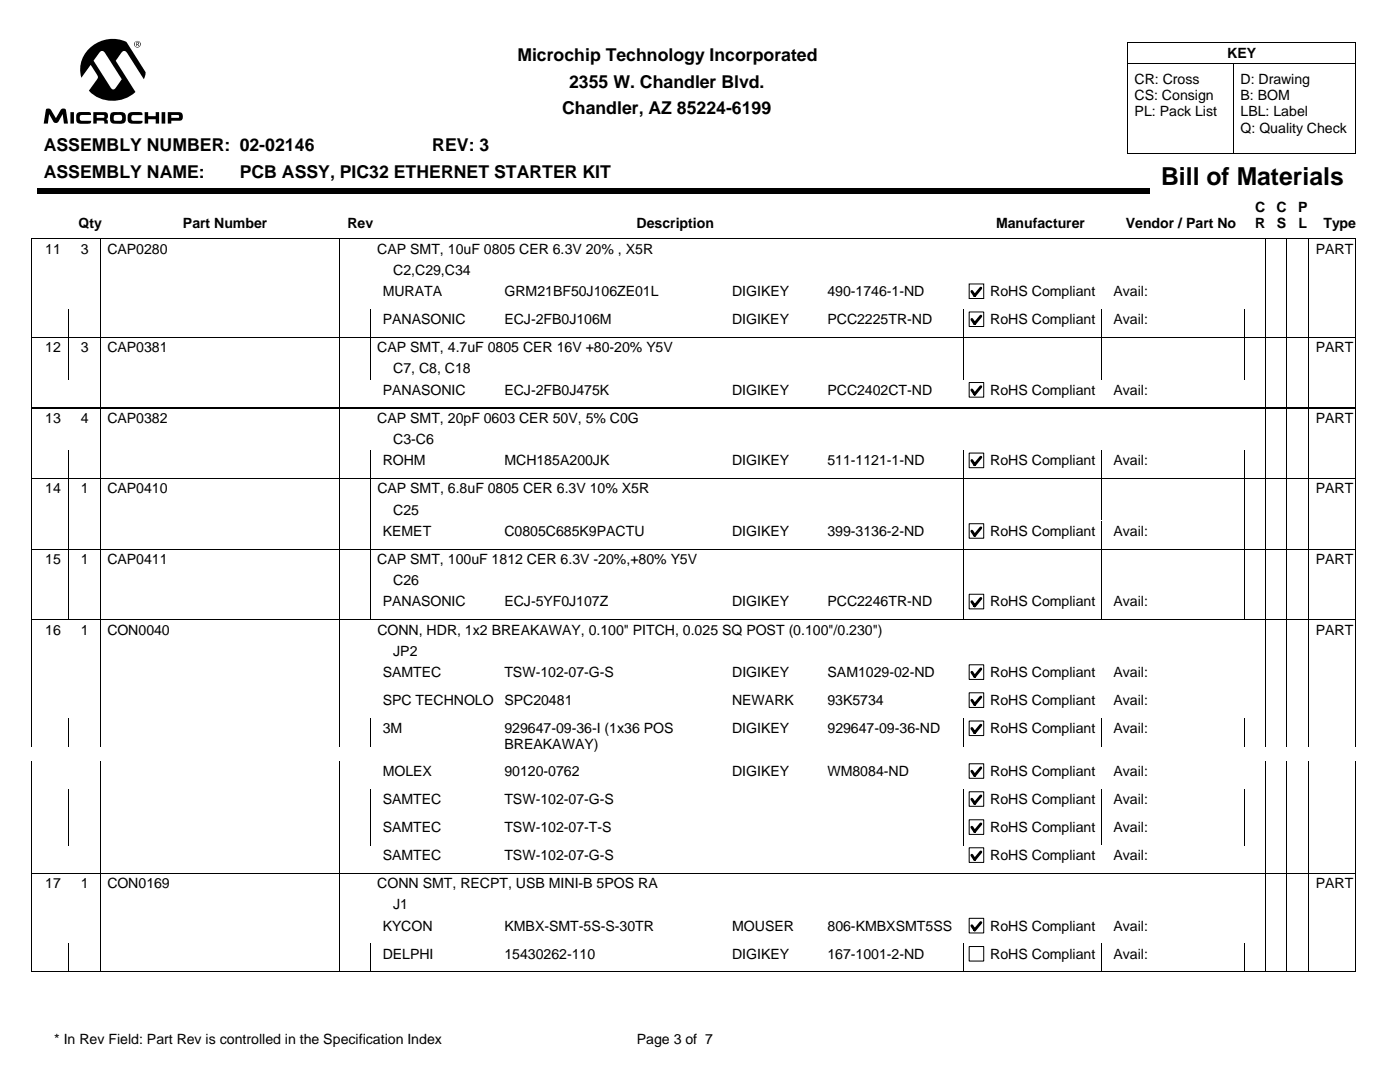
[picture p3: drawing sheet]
<svg xmlns="http://www.w3.org/2000/svg" width="279mm" height="216mm" viewBox="0 0 279 216" stroke-linecap="round" stroke-linejoin="round" font-family="sans-serif">
<g fill="#000">
<path d="M7.4 37.6h222v1.1h-222z"/>
<path d="M26.8 8.8a.66 .66 0 0 1 1.3 0 .66 .66 0 0 1-1.3 0zM33.5 22.4h2.1a.87 .87 0 0 1 .9 .7 .87 .87 0 0 1-.7 1h-1.6v.6h-.7zM32.3 22.4h.7v2.3h-.7zM18 9.5a6.7 6.7 0 0 1 7.2-1.1l3.9 6-.4 1.4-3.3-5.2a.63 .63 0 0 0-.6-.4 .63 .63 0 0 0-.6 .4l-1.1 1.5 3.9 6.3a6.7 6.7 0 0 1-9.3-.3l1.7-2.4 .2-.3-1.5-2.5-1.9 2.6a5.8 5.8 0 0 1 1.8-6zM28.9 22.4h.7v.8h1.5v-.8h.6v2.3h-.6v-.9h-1.5v.9h-.7zM25.7 22.6a3.7 3.7 0 0 1 2.5-.2l.1 .1 .1 .5h-1.8a.6 .6 0 0 0-.4 .5 .6 .6 0 0 0 .4 .6h1.8l-.1 .5-.9 .1a2.11 2.11 0 0 1-1.8-.4 2.22 2.22 0 0 1 .1-1.7zM22.3 22.5l.7-.1a2.94 2.94 0 0 1 1.9 .2l.2 .3a1.42 1.42 0 0 1-.6 1.7l-.8 .1a1.77 1.77 0 0 1-1.6-.4 1.9 1.9 0 0 1 .2-1.8zM18.6 22.4h2.4a.77 .77 0 0 1 .6 .6 .77 .77 0 0 1-.4 .8 .7 .7 0 0 1 .3 .9h-.7v-.5l-.2-.1h-1.3v.6h-.7zM15.4 22.6a4 4 0 0 1 2.4-.2l.3 .1 .1 .4h-1.8a.6 .6 0 0 0-.5 .6 .6 .6 0 0 0 .4 .6h1.9l-.2 .5-1.8 .1a.77 .77 0 0 1-1-.8v-1zM14.1 22.4h.7v2.3h-.7zM9.3 21.7h.5l.3 .1 1.1 1.8 .9-1.7a.61 .61 0 0 1 1.1 .1l.4 2.7h-.8l-.3-1.9-.8 1.5-.4 .2-.6-.1-.9-1.6-.3 1.9h-.8zM26.8 8.8a.6 .6 0 0 0 1.2 0 .6 .6 0 0 0-1.2 0zM34.2 22.9v.6h1.4a.31 .31 0 0 0 .2-.3 .31 .31 0 0 0-.3-.3zM19.9 10.4l-1.2 1.7 3.3 5.3a.58 .58 0 0 0 .5 .4 .58 .58 0 0 0 .6-.3l1.2-1.7-3.5-5.4-.4-.2zM22.9 23l-.2 .2 .1 .8 1.2 .1a.63 .63 0 0 0 .4-.6 .63 .63 0 0 0-.4-.6zM19.3 22.9v.6h1.3a.29 .29 0 0 0 .2-.3 .29 .29 0 0 0-.3-.3zM27.2 8.4l.5 .1v.2l-.2 .2 .3 .3h-.2l-.2-.3h-.1v.3h-.1zM27.3 8.5v.3l.3-.1v-.1z"/>
</g>
<path d="M225.1 12.7h45.5M225.1 8.5h45.5v22.2h-45.5M225.1 8.5v22.2M246.3 12.7v18M20.1 47.6v8.5M67.7 47.6v8.5M252.6 47.6v8.5M256.8 47.6v8.5M261.1 47.6v8.5M270.4 47.7l-264-.1v8.5M270.6 47.6v8.5" fill="none" stroke="#000" stroke-width=".2"/>
<path d="M193.4 56.7h2.9v2.9h-2.9z" fill="#fff"/>
<path d="M193.4 56.7h2.9v2.9h-2.9z" fill="none" stroke="#000" stroke-width=".2"/>
<path d="M195.7 57.5l-1.2 1.5-.5-.9" fill="none" stroke="#000" stroke-width=".56"/>
<path d="M197.4 56.1h22.4v4h-22.4z" fill="#fff"/>
<path d="M6.4 56.1v5.6M20.1 56.1v5.6M67.7 56.1v5.6M252.6 56.1v5.6M256.8 56.1v5.6M261.1 56.1v5.6M270.6 56.1v5.6" fill="none" stroke="#000" stroke-width=".2"/>
<path d="M193.4 62.3h2.9v2.9h-2.9z" fill="#fff"/>
<path d="M193.4 62.3h2.9v2.9h-2.9z" fill="none" stroke="#000" stroke-width=".2"/>
<path d="M195.7 63.1l-1.2 1.5-.5-.9" fill="none" stroke="#000" stroke-width=".56"/>
<path d="M197.4 61.7h22.4v4h-22.4z" fill="#fff"/>
<g fill="none" stroke="#000" stroke-width=".2">
<path d="M6.3 67.3h264.1M6.4 61.7v14.1M13.7 61.7v14.1M20.1 61.7v14.1M67.7 61.7v14.1M74 61.7v14.1M192.4 61.7v14.1M219.8 61.7v14.1M248.4 61.7v14.1M252.6 61.7v14.1M256.8 61.7v14.1M261.1 61.7v14.1"/>
<path d="M270.6 61.7v14.1"/>
</g>
<path d="M193.4 76.3h2.9v2.9h-2.9z" fill="#fff"/>
<path d="M193.4 76.3h2.9v2.9h-2.9z" fill="none" stroke="#000" stroke-width=".2"/>
<path d="M195.7 77.2l-1.2 1.5-.5-.9" fill="none" stroke="#000" stroke-width=".56"/>
<path d="M197.4 75.8h22.4v4h-22.4z" fill="#fff"/>
<path d="M6.4 75.8v14.1M20.1 75.8v14.1M67.7 75.8v14.1M252.6 75.8v14.1M256.8 75.8v14.1M261.1 75.8v14.1M270.6 75.8v14.1M6.3 81.4h264.1" fill="none" stroke="#000" stroke-width=".2"/>
<path d="M193.4 90.4h2.9v2.9h-2.9z" fill="#fff"/>
<path d="M193.4 90.4h2.9v2.9h-2.9z" fill="none" stroke="#000" stroke-width=".2"/>
<path d="M195.7 91.2l-1.2 1.5-.5-.8" fill="none" stroke="#000" stroke-width=".56"/>
<path d="M197.4 89.9h22.4v4h-22.4z" fill="#fff"/>
<g fill="none" stroke="#000" stroke-width=".2">
<path d="M6.3 95.5h264.1M6.4 89.9v14M13.7 89.9v14M20.1 89.9v14M67.7 89.9v14M74 89.9v14M192.4 89.9v14M219.8 89.9v14M248.4 89.9v14M252.6 89.9v14M256.8 89.9v14M261.1 89.9v14"/>
<path d="M270.6 89.9v14"/>
</g>
<path d="M193.4 104.5h2.9v2.9h-2.9z" fill="#fff"/>
<path d="M193.4 104.5h2.9v2.9h-2.9z" fill="none" stroke="#000" stroke-width=".2"/>
<path d="M195.7 105.3l-1.2 1.5-.5-.8" fill="none" stroke="#000" stroke-width=".56"/>
<path d="M197.4 103.9h22.4v4h-22.4z" fill="#fff"/>
<g fill="none" stroke="#000" stroke-width=".2">
<path d="M6.3 109.5h264.1M6.4 103.9v14.1M13.7 103.9v14.1M20.1 103.9v14.1M67.7 103.9v14.1M74 103.9v14.1M192.4 103.9v14.1M219.8 103.9v14.1M248.4 103.9v14.1M252.6 103.9v14.1M256.8 103.9v14.1M261.1 103.9v14.1"/>
<path d="M270.6 103.9v14.1"/>
</g>
<path d="M193.4 118.6h2.9v2.9h-2.9z" fill="#fff"/>
<path d="M193.4 118.6h2.9v2.9h-2.9z" fill="none" stroke="#000" stroke-width=".2"/>
<path d="M195.7 119.4l-1.2 1.5-.5-.8" fill="none" stroke="#000" stroke-width=".56"/>
<path d="M197.4 118h22.4v4h-22.4z" fill="#fff"/>
<g fill="none" stroke="#000" stroke-width=".2">
<path d="M6.4 118v5.6M13.7 118v5.6M20.1 118v14.1M67.7 118v14.1M74 118v5.6M192.4 118v5.6M219.8 118v5.6M248.4 118v5.6M252.6 118v14.1M256.8 118v14.1M261.1 118v14.1M270.6 118v14.1"/>
<path d="M6.3 123.7h264.1M270.4 123.6h-264.1l.1 8.5"/>
</g>
<path d="M193.4 132.7h2.9v2.9h-2.9z" fill="#fff"/>
<path d="M193.4 132.7h2.9v2.9h-2.9z" fill="none" stroke="#000" stroke-width=".2"/>
<path d="M195.7 133.5l-1.2 1.5-.5-.9" fill="none" stroke="#000" stroke-width=".56"/>
<path d="M197.4 132.1h22.4v4h-22.4z" fill="#fff"/>
<path d="M6.4 132.1v5.6M20.1 132.1v5.6M67.7 132.1v5.6M252.6 132.1v5.6M256.8 132.1v5.6M261.1 132.1v5.6M270.6 132.1v5.6" fill="none" stroke="#000" stroke-width=".2"/>
<path d="M193.4 138.3h2.9v2.9h-2.9z" fill="#fff"/>
<path d="M193.4 138.2h2.9v3h-2.9z" fill="none" stroke="#000" stroke-width=".2"/>
<path d="M195.7 139.1l-1.2 1.5-.5-.9" fill="none" stroke="#000" stroke-width=".56"/>
<path d="M197.4 137.7h22.4v4h-22.4z" fill="#fff"/>
<path d="M6.4 137.7v5.6M20.1 137.7v5.6M67.7 137.7v5.6M252.6 137.7v5.6M256.8 137.7v5.6M261.1 137.7v5.6M270.6 137.7v5.6" fill="none" stroke="#000" stroke-width=".2"/>
<path d="M193.4 143.9h2.9v2.9h-2.9z" fill="#fff"/>
<path d="M193.4 143.9h2.9v2.9h-2.9z" fill="none" stroke="#000" stroke-width=".2"/>
<path d="M195.7 144.7l-1.2 1.5-.5-.8" fill="none" stroke="#000" stroke-width=".56"/>
<path d="M197.4 143.3h22.4v4h-22.4z" fill="#fff"/>
<path d="M6.4 143.3v5.6M13.7 143.3v5.6M20.1 143.3v5.6M67.7 143.3v5.6M74 143.3v5.6M192.4 143.3v5.6M219.8 143.3v5.6M248.4 143.3v5.6M252.6 143.3v5.6M256.8 143.3v5.6M261.1 143.3v5.6M270.6 143.3v5.6" fill="none" stroke="#000" stroke-width=".2"/>
<path d="M193.4 152.4h2.9v2.9h-2.9z" fill="#fff"/>
<path d="M193.4 152.4h2.9v2.9h-2.9z" fill="none" stroke="#000" stroke-width=".2"/>
<path d="M195.7 153.2l-1.2 1.5-.5-.8" fill="none" stroke="#000" stroke-width=".56"/>
<path d="M197.4 151.8h22.4v4.1h-22.4z" fill="#fff"/>
<path d="M6.4 151.8v5.7M20.1 151.8v5.7M67.7 151.8v5.7M252.6 151.8v5.7M256.8 151.8v5.7M261.1 151.8v5.7M270.6 151.8v5.7" fill="none" stroke="#000" stroke-width=".2"/>
<path d="M193.4 158h2.9v2.9h-2.9z" fill="#fff"/>
<path d="M193.4 158h2.9v2.9h-2.9z" fill="none" stroke="#000" stroke-width=".2"/>
<path d="M195.7 158.8l-1.2 1.5-.5-.8" fill="none" stroke="#000" stroke-width=".56"/>
<path d="M197.4 157.4h22.4v4h-22.4z" fill="#fff"/>
<path d="M6.4 157.4v5.6M13.7 157.4v5.6M20.1 157.4v5.6M67.7 157.4v5.6M74 157.4v5.6M192.4 157.4v5.6M219.8 157.4v5.6M248.4 157.4v5.6M252.6 157.4v5.6M256.8 157.4v5.6M261.1 157.4v5.6M270.6 157.4v5.6" fill="none" stroke="#000" stroke-width=".2"/>
<path d="M193.4 163.6h2.9v2.9h-2.9z" fill="#fff"/>
<path d="M193.4 163.6h2.9v2.9h-2.9z" fill="none" stroke="#000" stroke-width=".2"/>
<path d="M195.7 164.4l-1.2 1.5-.5-.8" fill="none" stroke="#000" stroke-width=".56"/>
<path d="M197.4 163h22.4v4h-22.4z" fill="#fff"/>
<path d="M6.4 163v5.6M13.7 163v5.6M20.1 163v5.6M67.7 163v5.6M74 163v5.6M192.4 163v5.6M219.8 163v5.6M248.4 163v5.6M252.6 163v5.6M256.8 163v5.6M261.1 163v5.6M270.6 163v5.6" fill="none" stroke="#000" stroke-width=".2"/>
<path d="M193.4 169.2h2.9v2.9h-2.9z" fill="#fff"/>
<path d="M193.4 169.2h2.9v2.9h-2.9z" fill="none" stroke="#000" stroke-width=".2"/>
<path d="M195.7 170l-1.2 1.5-.5-.9" fill="none" stroke="#000" stroke-width=".56"/>
<path d="M197.4 168.6h22.4v4h-22.4z" fill="#fff"/>
<path d="M6.3 174.3h264.1M6.4 168.6v14.1M20.1 168.6v14.1M67.7 168.6v14.1M252.6 168.6v14.1M256.8 168.6v14.1M261.1 168.6v14.1M270.6 168.6v14.1" fill="none" stroke="#000" stroke-width=".2"/>
<path d="M193.4 183.3h2.9v2.9h-2.9z" fill="#fff"/>
<path d="M193.4 183.2h2.9v3h-2.9z" fill="none" stroke="#000" stroke-width=".2"/>
<path d="M195.7 184.1l-1.2 1.5-.5-.9" fill="none" stroke="#000" stroke-width=".56"/>
<path d="M197.4 182.7h22.4v4h-22.4z" fill="#fff"/>
<path d="M6.4 182.7v5.6M20.1 182.7v5.6M67.7 182.7v5.6M252.6 182.7v5.6M256.8 182.7v5.6M261.1 182.7v5.6M270.6 182.7v5.6" fill="none" stroke="#000" stroke-width=".2"/>
<path d="M193.4 188.9h2.9v2.9h-2.9z" fill="#fff"/>
<path d="M193.4 188.9h2.9v2.9h-2.9z" fill="none" stroke="#000" stroke-width=".2"/>
<path d="M197.4 188.3h22.4v4h-22.4z" fill="#fff"/>
<g fill="none" stroke="#000" stroke-width=".2">
<path d="M6.3 193.9h264.1M6.4 188.3v5.6M13.7 188.3v5.6M20.1 188.3v5.6M67.7 188.3v5.6M74 188.3v5.6M192.4 188.3v5.6M219.8 188.3v5.6M248.4 188.3v5.6M252.6 188.3v5.6M256.8 188.3v5.6M261.1 188.3v5.6"/>
<path d="M270.6 188.3v5.6"/>
</g>
<text font-size="4.9" x="231.7" y="36.9">Bill of Materials</text>
<g font-size="3.5">
<text x="103.3" y="12.2">Microchip Technology Incorporated</text>
<text x="113.6" y="17.5">2355 W. Chandler Blvd.</text>
<text x="112.2" y="22.8">Chandler, AZ 85224-6199</text>
<text x="8.7" y="30.2">ASSEMBLY NUMBER: 02-02146</text>
<text x="8.7" y="35.5">ASSEMBLY NAME:</text>
<text x="47.8" y="35.5">PCB ASSY, PIC32 ETHERNET STARTER KIT</text>
<text x="86.3" y="30.2">REV: 3</text>
</g>
<g font-size="2.8">
<text x="244.9" y="11.5">KEY</text>
<text x="226.4" y="16.7">CR: Cross</text>
<text x="247.6" y="16.7">D: Drawing</text>
<text x="226.4" y="20">CS: Consign</text>
<text x="226.4" y="23.2">PL: Pack List</text>
<text x="247.6" y="20">B: BOM</text>
<text x="247.6" y="23.2">LBL: Label</text>
<text x="247.6" y="26.5">Q: Quality Check</text>
<text x="15.7" y="45.4">Qty</text>
<text x="36.5" y="45.4">Part Number</text>
<text x="69.3" y="45.4">Rev</text>
<text x="127" y="45.4">Description</text>
<text x="198.8" y="45.4">Manufacturer</text>
<text x="224.7" y="45.4">Vendor / Part No</text>
<text x="250.5" y="42.2">C</text>
<text x="250.5" y="45.6">R</text>
<text x="254.7" y="42.2">C</text>
<text x="254.8" y="45.6">S</text>
<text x="259.1" y="42.2">P</text>
<text x="259.1" y="45.6">L</text>
<text x="264.1" y="45.4">Type</text>
<text x="9" y="50.6">11</text>
<text x="16.2" y="50.6">3</text>
<text x="21.4" y="50.6">CAP0280</text>
<text x="75.3" y="50.6">CAP SMT, 10uF 0805 CER 6.3V 20% , X5R</text>
<text x="262.6" y="50.6">PART</text>
<text x="76.4" y="59.1">MURATA</text>
<text x="78.5" y="54.8">C2,C29,C34</text>
<text x="100.7" y="59.1">GRM21BF50J106ZE01L</text>
<text x="146.1" y="59.1">DIGIKEY</text>
<text x="165.1" y="59.1">490-1746-1-ND</text>
<text x="197.6" y="59.1">RoHS Compliant</text>
<text x="222.2" y="59.1">Avail:</text>
<text x="76.4" y="64.7">PANASONIC</text>
<text x="100.7" y="64.7">ECJ-2FB0J106M</text>
<text x="146.1" y="64.7">DIGIKEY</text>
<text x="165.1" y="64.7">PCC2225TR-ND</text>
<text x="197.6" y="64.7">RoHS Compliant</text>
<text x="222.2" y="64.7">Avail:</text>
<text x="9" y="70.3">12</text>
<text x="16.2" y="70.3">3</text>
<text x="21.4" y="70.3">CAP0381</text>
<text x="75.3" y="70.3">CAP SMT, 4.7uF 0805 CER 16V +80-20% Y5V</text>
<text x="262.6" y="70.3">PART</text>
<text x="78.5" y="74.5">C7, C8, C18</text>
<text x="76.4" y="78.8">PANASONIC</text>
<text x="100.7" y="78.8">ECJ-2FB0J475K</text>
<text x="146.1" y="78.8">DIGIKEY</text>
<text x="165.1" y="78.8">PCC2402CT-ND</text>
<text x="197.6" y="78.8">RoHS Compliant</text>
<text x="222.2" y="78.8">Avail:</text>
<text x="9" y="84.4">13</text>
<text x="16.2" y="84.4">4</text>
<text x="21.4" y="84.4">CAP0382</text>
<text x="75.3" y="84.4">CAP SMT, 20pF 0603 CER 50V, 5% C0G</text>
<text x="78.5" y="88.6">C3-C6</text>
<text x="262.6" y="84.4">PART</text>
<text x="76.4" y="92.8">ROHM</text>
<text x="100.7" y="92.8">MCH185A200JK</text>
<text x="146.1" y="92.8">DIGIKEY</text>
<text x="165.1" y="92.8">511-1121-1-ND</text>
<text x="197.6" y="92.8">RoHS Compliant</text>
<text x="222.2" y="92.8">Avail:</text>
<text x="9" y="98.4">14</text>
<text x="16.2" y="98.4">1</text>
<text x="21.4" y="98.4">CAP0410</text>
<text x="75.3" y="98.4">CAP SMT, 6.8uF 0805 CER 6.3V 10% X5R</text>
<text x="262.6" y="98.4">PART</text>
<text x="76.4" y="106.9">KEMET</text>
<text x="78.5" y="102.7">C25</text>
<text x="100.7" y="106.9">C0805C685K9PACTU</text>
<text x="146.1" y="106.9">DIGIKEY</text>
<text x="165.1" y="106.9">399-3136-2-ND</text>
<text x="197.6" y="106.9">RoHS Compliant</text>
<text x="222.2" y="106.9">Avail:</text>
<text x="9" y="112.5">15</text>
<text x="16.2" y="112.5">1</text>
<text x="21.4" y="112.5">CAP0411</text>
<text x="75.3" y="112.5">CAP SMT, 100uF 1812 CER 6.3V -20%,+80% Y5V</text>
<text x="262.6" y="112.5">PART</text>
<text x="78.5" y="116.8">C26</text>
<text x="76.4" y="121">PANASONIC</text>
<text x="100.7" y="121">ECJ-5YF0J107Z</text>
<text x="146.1" y="121">DIGIKEY</text>
<text x="165.1" y="121">PCC2246TR-ND</text>
<text x="197.6" y="121">RoHS Compliant</text>
<text x="222.2" y="121">Avail:</text>
<text x="9" y="126.6">16</text>
<text x="16.2" y="126.6">1</text>
<text x="21.4" y="126.6">CON0040</text>
<text x="75.3" y="126.6">CONN, HDR, 1x2 BREAKAWAY, 0.100&quot; PITCH, 0.025 SQ POST (0.100&quot;/0.230&quot;)</text>
<text x="78.5" y="130.9">JP2</text>
<text x="262.6" y="126.6">PART</text>
<text x="76.4" y="135.1">SAMTEC</text>
<text x="100.7" y="135.1">TSW-102-07-G-S</text>
<text x="146.1" y="135.1">DIGIKEY</text>
<text x="165.2" y="135.1">SAM1029-02-ND</text>
<text x="197.6" y="135.1">RoHS Compliant</text>
<text x="222.2" y="135.1">Avail:</text>
<text x="76.4" y="140.7">SPC TECHNOLO</text>
<text x="100.7" y="140.7">SPC20481</text>
<text x="146.1" y="140.7">NEWARK</text>
<text x="165.1" y="140.7">93K5734</text>
<text x="197.6" y="140.7">RoHS Compliant</text>
<text x="222.2" y="140.7">Avail:</text>
<text x="76.4" y="146.3">3M</text>
<text x="100.7" y="146.3">929647-09-36-I (1x36 POS</text>
<text x="100.7" y="149.5">BREAKAWAY)</text>
<text x="146.1" y="146.3">DIGIKEY</text>
<text x="165.1" y="146.3">929647-09-36-ND</text>
<text x="197.6" y="146.3">RoHS Compliant</text>
<text x="222.2" y="146.3">Avail:</text>
<text x="76.4" y="154.8">MOLEX</text>
<text x="100.7" y="154.8">90120-0762</text>
<text x="146.1" y="154.8">DIGIKEY</text>
<text x="165.1" y="154.8">WM8084-ND</text>
<text x="197.6" y="154.8">RoHS Compliant</text>
<text x="222.2" y="154.8">Avail:</text>
<text x="76.4" y="160.4">SAMTEC</text>
<text x="100.7" y="160.4">TSW-102-07-G-S</text>
<text x="197.6" y="160.4">RoHS Compliant</text>
<text x="222.2" y="160.4">Avail:</text>
<text x="76.4" y="166">SAMTEC</text>
<text x="100.7" y="166">TSW-102-07-T-S</text>
<text x="197.6" y="166">RoHS Compliant</text>
<text x="222.2" y="166">Avail:</text>
<text x="76.4" y="171.6">SAMTEC</text>
<text x="100.7" y="171.6">TSW-102-07-G-S</text>
<text x="197.6" y="171.6">RoHS Compliant</text>
<text x="222.2" y="171.6">Avail:</text>
<text x="9" y="177.2">17</text>
<text x="16.2" y="177.2">1</text>
<text x="21.4" y="177.2">CON0169</text>
<text x="75.3" y="177.2">CONN SMT, RECPT, USB MINI-B 5POS RA</text>
<text x="262.6" y="177.2">PART</text>
<text x="76.4" y="185.7">KYCON</text>
<text x="78.5" y="181.4">J1</text>
<text x="100.7" y="185.7">KMBX-SMT-5S-S-30TR</text>
<text x="146.1" y="185.7">MOUSER</text>
<text x="165.2" y="185.7">806-KMBXSMT5SS</text>
<text x="197.6" y="185.7">RoHS Compliant</text>
<text x="222.2" y="185.7">Avail:</text>
<text x="76.4" y="191.3">DELPHI</text>
<text x="100.7" y="191.3">15430262-110</text>
<text x="146.1" y="191.3">DIGIKEY</text>
<text x="165.1" y="191.3">167-1001-2-ND</text>
<text x="197.6" y="191.3">RoHS Compliant</text>
<text x="222.2" y="191.3">Avail:</text>
<text x="10.8" y="208.4">* In Rev Field: Part Rev is controlled in the Specification Index</text>
<text x="127.1" y="208.4">Page 3 of 7</text>
</g>
</svg>
